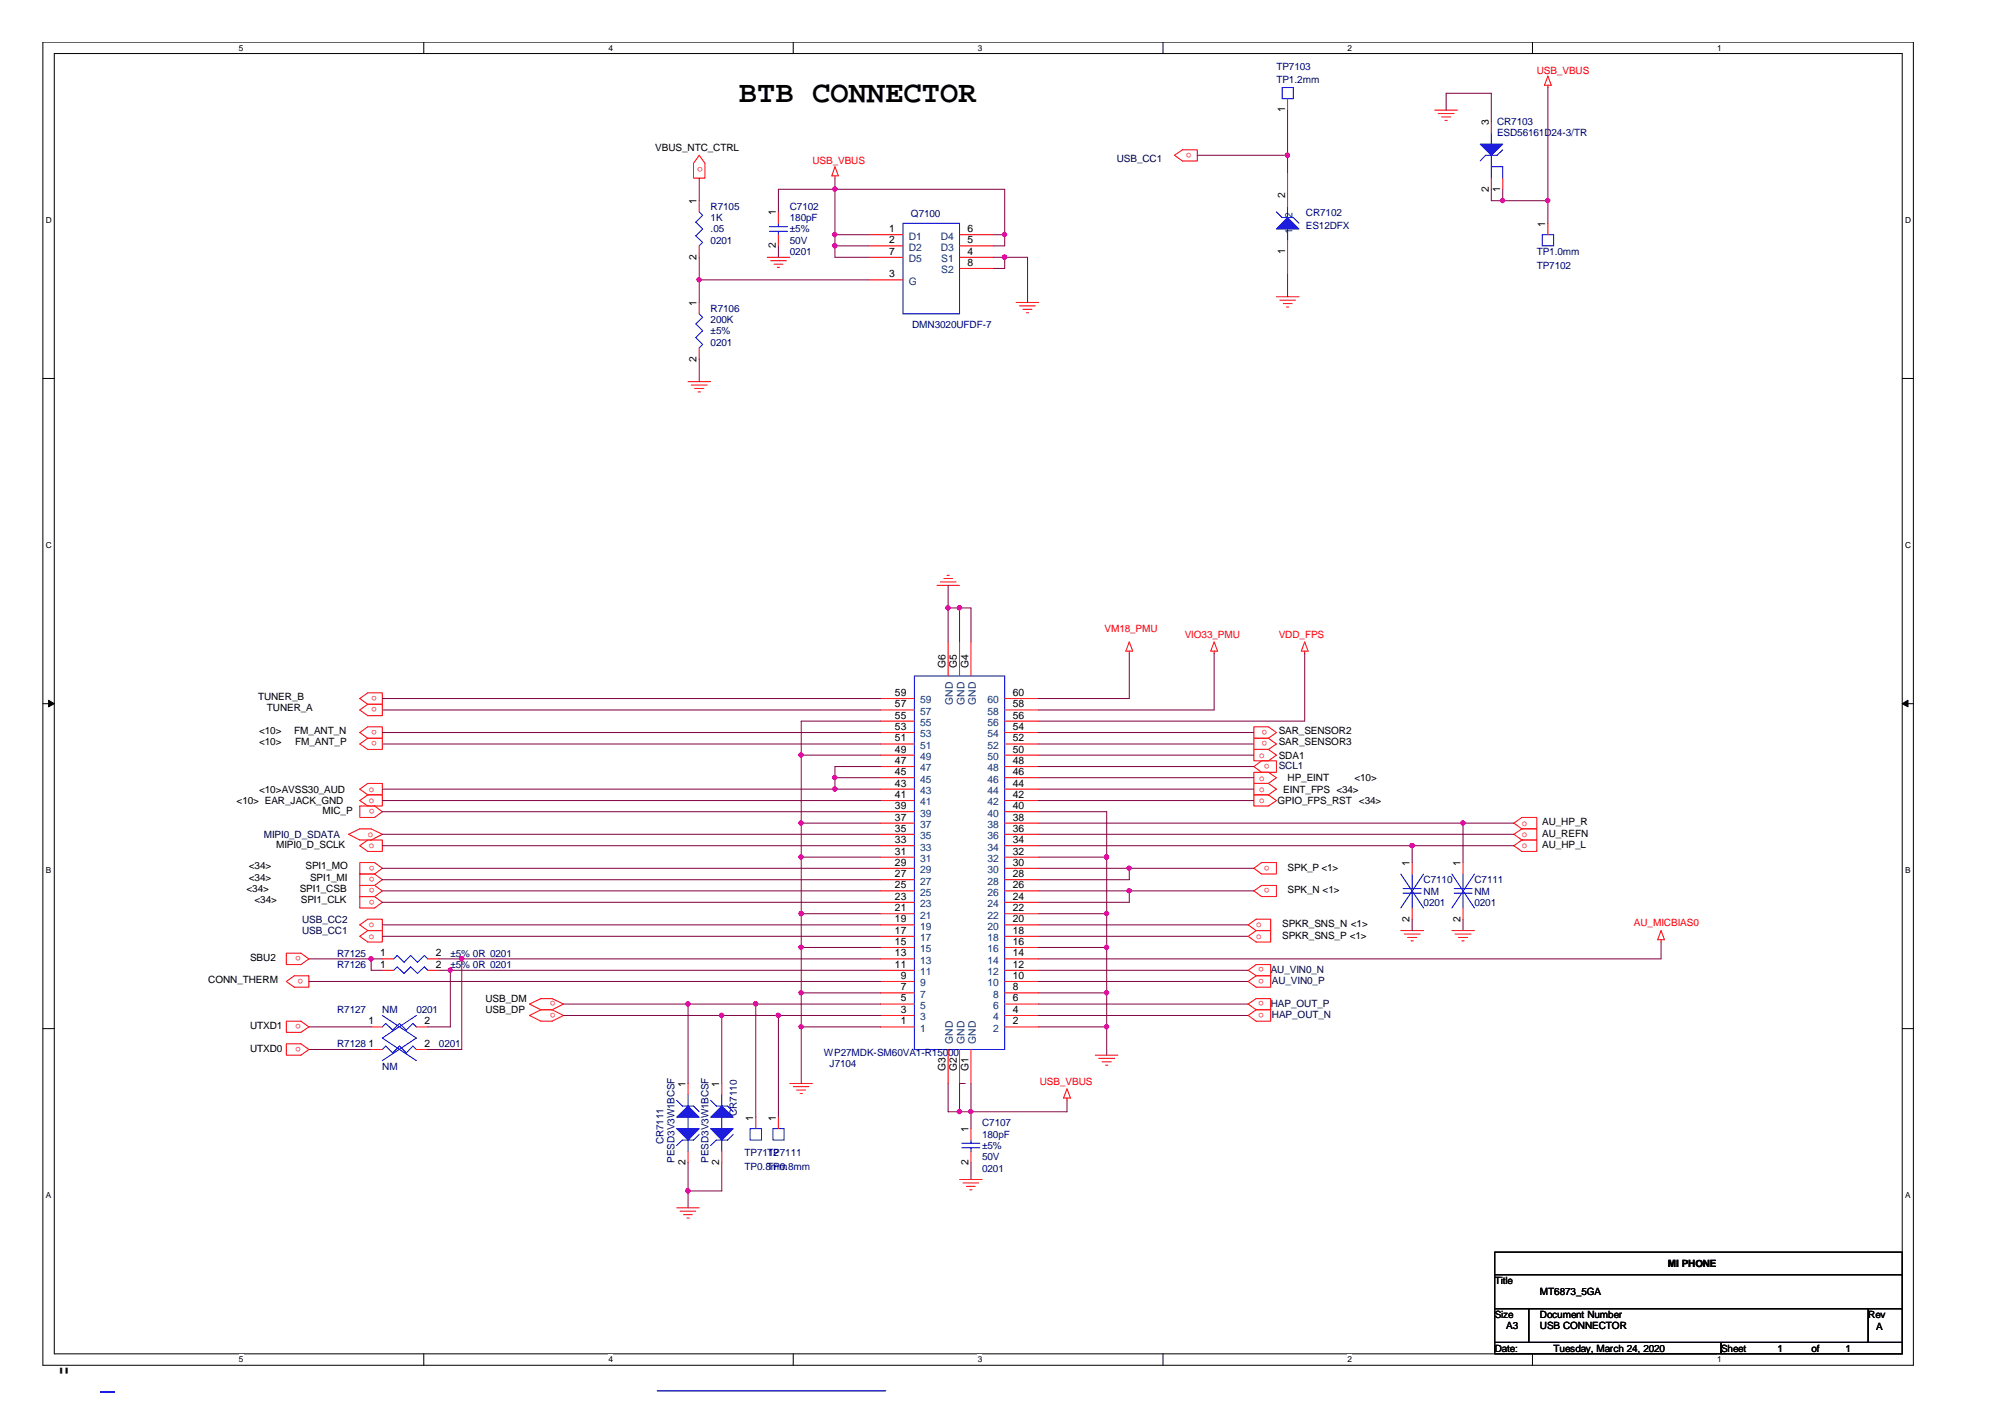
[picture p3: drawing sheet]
<svg xmlns="http://www.w3.org/2000/svg" width="297mm" height="210mm" viewBox="0 0 297 210" stroke-linecap="round" stroke-linejoin="round" font-family="sans-serif">
<path d="M6.3 6.2h277.2v196h-277.2zM8 7.9h273.8v192.6h-273.8z" fill="none" stroke="#000" stroke-width=".15"/>
<g fill="#fff">
<path d="M35.4 6.4h.6v1.4h-.6z"/>
<path d="M35.4 200.7h.6v1.4h-.6z"/>
</g>
<path d="M62.8 6.2v1.7M62.8 200.5v1.7" fill="none" stroke="#000" stroke-width=".15"/>
<g fill="#fff">
<path d="M90.1 6.4h.7v1.4h-.7z"/>
<path d="M90.1 200.7h.7v1.4h-.7z"/>
</g>
<path d="M117.5 6.2v1.7M117.5 200.5v1.7" fill="none" stroke="#000" stroke-width=".15"/>
<g fill="#fff">
<path d="M144.9 6.4h.6v1.4h-.6z"/>
<path d="M144.9 200.7h.6v1.4h-.6z"/>
</g>
<path d="M172.3 6.2v1.7M172.3 200.5v1.7" fill="none" stroke="#000" stroke-width=".15"/>
<g fill="#fff">
<path d="M199.6 6.4h.7v1.4h-.7z"/>
<path d="M199.6 200.7h.7v1.4h-.7z"/>
</g>
<path d="M227 6.2v1.7M227 200.5v1.7" fill="none" stroke="#000" stroke-width=".15"/>
<g fill="#fff">
<path d="M254.4 6.4h.6v1.4h-.6z"/>
<path d="M6.8 31.9h.8v1.4h-.8z"/>
<path d="M254.4 200.7h.6v1.4h-.6z"/>
<path d="M282.2 31.9h.9v1.4h-.9z"/>
<path d="M6.8 80.1h.8v1.4h-.8z"/>
<path d="M282.2 80.1h.9v1.4h-.9z"/>
</g>
<path d="M6.3 56.1h1.7M281.8 56.1h1.7" fill="none" stroke="#000" stroke-width=".15"/>
<g fill="#fff">
<path d="M6.8 128.2h.7v1.4h-.7z"/>
<path d="M282.2 128.2h.8v1.4h-.8z"/>
</g>
<path d="M6.3 104.2h1.7M281.8 104.2h1.7" fill="none" stroke="#000" stroke-width=".15"/>
<g fill="#000" stroke="#000" stroke-width=".15">
<path d="M7.2 103.7l.8 .5-.8 .5z" fill-rule="evenodd"/>
<path d="M281.8 104.2l.9-.5v1z" fill-rule="evenodd"/>
</g>
<g fill="#fff">
<path d="M6.8 176.4h.7v1.4h-.7z"/>
<path d="M282.2 176.4h.8v1.4h-.8z"/>
</g>
<path d="M6.3 152.4h1.7M281.8 152.4h1.7M221.4 185.5h60.4v3.3h-60.4zM221.4 188.8h60.4v5.1h-60.4zM221.4 193.9h5.1v5h-5.1zM221.4 198.9h33.6v1.6h-33.6zM226.5 193.9h50.3v5h-50.3zM255 198.9h26.8v1.6h-26.8zM276.8 193.9h5v5h-5z" fill="none" stroke="#000" stroke-width=".15"/>
<g fill="none" stroke="#f00" stroke-width=".15">
<path d="M190.8 14.6v1.7M212.6 16.3h3.3M213.1 16.8h2.3M213.6 17.3h1.3M214.1 17.8h.3M220.9 18v1.7M229.3 11.3l.5 1.3h-1zM229.3 12.6v.4M103.6 23l.8 1.2v2.2h-1.7v-2.2zM103.6 29.7v1.7M103.6 36.4v1.7M113.7 38.1h3.3"/>
<path d="M114.2 38.6h2.3M114.7 39.1h1.3M115.1 39.6h.4M115.3 31.4v1.7M115.3 34.8v1.6M123.7 24.7l.5 1.3h-1zM123.7 26v.4M128.7 38.1h5.1M128.7 34.8h5.1M128.7 36.4h5.1M142.2 38.1h5M142.2 34.8h5"/>
<path d="M142.2 36.4h5M142.2 39.8h5M174 23l1.2-.8h2.2v1.6h-2.2zM190.8 25.5v5.1M190.8 35.6v5M220.9 26.4v1.6M222.6 26.4v1.6M229.3 33.1v1.7M101.9 56.5h3.4M102.4 57h2.4M102.9 57.5h1.4M103.4 58.1h.4"/>
<path d="M103.6 44.8v1.7M103.6 51.5v1.7M128.7 41.5h5.1M150.5 44.8h3.4M151 45.3h2.4M151.6 45.8h1.3M152.1 46.3h.3M189.1 44h3.3M189.6 44.5h2.3M190.1 45h1.3M190.6 45.5h.3M138.8 86.7h3.4"/>
<path d="M139.3 86.2h2.3M139.8 85.7h1.3M140.3 85.2h.3M140.5 95.1v5M142.2 95.1v5M143.8 95.1v5M167.3 95.1l.5 1.3h-1zM167.3 96.4v.4M179.9 95.1l.5 1.3h-1zM179.9 96.4v.4M193.3 95.1l.5 1.3h-1zM193.3 96.4v.4"/>
<path d="M53.3 103.5l1.2-.9h2.1v1.7h-2.1zM53.3 105.2l1.2-.9h2.1v1.7h-2.1zM53.3 110.2l1.2-.8h2.1v1.6h-2.1zM53.3 108.5l1.2-.8h2.1v1.7h-2.1zM53.3 116.9l1.2-.9h2.1v1.7h-2.1zM53.3 118.6l1.2-.9h2.1v1.7h-2.1zM53.3 119.4h2.2l1.1 .8-1.1 .9h-2.2zM130.4 118.6h5.1M130.4 116.9h5.1M130.4 115.2h5.1M130.4 113.6h5.1M130.4 111.9h5.1"/>
<path d="M130.4 110.2h5.1M130.4 108.5h5.1M130.4 106.8h5.1M130.4 105.2h5.1M130.4 103.5h5.1M148.8 118.6h5.1M148.8 116.9h5.1M148.8 115.2h5.1M148.8 113.6h5.1M148.8 111.9h5.1M148.8 110.2h5.1M148.8 108.5h5.1"/>
<path d="M148.8 106.8h5.1M148.8 105.2h5.1M148.8 103.5h5.1M185.8 114.4h2.1l1.2 .8-1.2 .8h-2.1zM185.8 117.7h2.1l1.2 .9-1.2 .8h-2.1zM185.8 111h2.1l1.2 .9-1.2 .8h-2.1zM185.8 113.6l1.1-.9h2.2v1.7h-2.2zM185.8 107.7h2.1l1.2 .8-1.2 .9h-2.1zM187.9 116h-2.1v1.7h2.1M187.9 109.4h-2.1v1.6h2.1M187.9 116l1.2 .9-1.2 .8M187.9 109.4l1.2 .8-1.2 .8"/>
<path d="M51.6 123.6l1.7-.8h1.7l1.6 .8-1.6 .8h-1.7zM53.3 125.3l1.2-.9h2.1v1.7h-2.1zM53.3 127.8h2.2l1.1 .8-1.1 .9h-2.2zM53.3 132.8h2.2l1.1 .9-1.1 .8h-2.2zM53.3 137l1.2-.8h2.1v1.7h-2.1zM53.3 138.7l1.2-.8h2.1v1.6h-2.1zM55.5 129.5h-2.2v1.7h2.2M55.5 131.2h-2.2v1.6h2.2M55.5 129.5l1.1 .8-1.1 .9M55.5 131.2l1.1 .8-1.1 .8M130.4 138.7h5.1M130.4 137h5.1"/>
<path d="M130.4 135.4h5.1M130.4 133.7h5.1M130.4 132h5.1M130.4 130.3h5.1M130.4 128.6h5.1M130.4 127h5.1M130.4 125.3h5.1M130.4 123.6h5.1M130.4 121.9h5.1M130.4 120.2h5.1M148.8 138.7h5.1M148.8 137h5.1"/>
<path d="M148.8 135.4h5.1M148.8 133.7h5.1M148.8 132h5.1M148.8 130.3h5.1M148.8 128.6h5.1M148.8 127h5.1M148.8 125.3h5.1M148.8 123.6h5.1M148.8 121.9h5.1M148.8 120.2h5.1M184.9 137l1.2-.8h2.2v1.7h-2.2zM184.9 138.7l1.2-.8h2.2v1.6h-2.2z"/>
<path d="M185.8 132l1.1-.8h2.2v1.6h-2.2zM185.8 128.6l1.1-.8h2.2v1.7h-2.2zM207.5 137.9h3.4M208 138.4h2.4M208.5 138.9h1.4M209 139.4h.4M209.2 127.8v1.7M209.2 134.5v1.7M215.1 137.9h3.3M215.6 138.4h2.3M216.1 138.9h1.3M216.6 139.4h.3"/>
<path d="M216.7 127.8v1.7M216.7 134.5v1.7M224.3 121.9l1.2-.8h2.2v1.7h-2.2zM224.3 125.3l1.2-.9h2.2v1.7h-2.2zM225.5 122.8h2.2v1.6h-2.2M225.5 122.8l-1.2 .8 1.2 .8M246.1 137.9l.5 1.3h-1zM246.1 139.2v.3M42.4 141.2h2.2l1.2 .8-1.2 .9h-2.2zM42.4 145.4l1.2-.9h2.2v1.7h-2.2zM42.4 151.3h2.2l1.2 .8-1.2 .8h-2.2zM42.4 154.6h2.2l1.2 .9-1.2 .8h-2.2z"/>
<path d="M55 152.1h1.6M55 155.5h1.6M56.6 143.7h1.7M56.6 142h1.7M61.7 152.1h1.7M61.7 155.5h1.7M63.4 143.7h1.6M63.4 142h1.6M80.1 149.6l-1.7-.9 1.7-.8h1.7l1.7 .8-1.7 .9M80.1 149.6h1.7M80.1 149.6l-1.7 .8 1.7 .9h1.7l1.7-.9-1.7-.8M130.4 152.1h5.1"/>
<path d="M130.4 150.4h5.1M130.4 148.7h5.1M130.4 147.1h5.1M130.4 145.4h5.1M130.4 143.7h5.1M130.4 142h5.1M130.4 140.3h5.1M140.5 155.5v5M142.2 155.5v5M143.8 155.5v5M148.8 152.1h5.1M148.8 150.4h5.1"/>
<path d="M148.8 148.7h5.1M148.8 147.1h5.1M148.8 145.4h5.1M148.8 143.7h5.1M148.8 142h5.1M148.8 140.3h5.1M162.3 156.3h3.3M162.8 156.8h2.3M163.3 157.3h1.3M163.8 157.8h.3M184.9 143.7l1.2-.8h2.2v1.6h-2.2zM184.9 145.4l1.2-.9h2.2v1.7h-2.2z"/>
<path d="M184.9 148.7l1.2-.8h2.2v1.7h-2.2zM184.9 150.4l1.2-.8h2.2v1.7h-2.2zM100.2 178.9h3.4M100.8 179.4h2.3M101.3 179.9h1.3M101.9 160.5v1.7M101.9 170.5v1.7M106.9 160.5v1.7M106.9 170.5v1.7M112 165.5v1.7M115.3 165.5v1.7M117 160.5h3.4"/>
<path d="M117.5 161h2.3M118 161.5h1.3M118.5 162h.4M142.2 174.7h3.3M142.7 175.2h2.3M143.2 175.7h1.3M143.7 176.2h.3M143.8 167.2v1.7M143.8 170.5v1.7M158.1 161.3l.5 1.4h-1zM158.1 162.7v.3M101.8 180.4h.3"/>
</g>
<g fill="none" stroke="#00f" stroke-width=".15">
<path d="M189.9 13h1.7v1.6h-1.7zM220.9 19.7v1.7M103.6 31.4l.5 .5-1 1 1 1-1 1 1 1-.5 .5M114 33.6h2.7M114 34.3h2.7M115.3 33.1v.5M115.3 34.3v.5M133.8 33.1h8.4v13.4h-8.4zM189.1 31.4l.8 .8h1.7l.8 .9M190.8 30.6v1.6M190.8 33.9v1.7M220.9 23v3.4"/>
<path d="M220.9 24.7h1.7v1.7M222.6 22.2l-.8 .8h-1.7l-.8 .8M228.5 34.8h1.7v1.6h-1.7zM103.6 46.5l.5 .5-1 1 1 1-1 1 1 1-.5 .5M135.5 100.1h13.3v55.4h-13.3zM207.5 129.5l3.4 5M207.9 131.6h2.7M207.9 132.3h2.7M209.2 129.5v2.1M209.2 132.3v2.2M210.9 129.5l-3.4 5M215.1 129.5l3.3 5"/>
<path d="M215.4 131.6h2.7M215.4 132.3h2.7M216.7 129.5v2.1M216.7 132.3v2.2M218.4 129.5l-3.3 5M56.6 155.5l.5-.5 1.1 1 1-1 1 1 1-1 .5 .5M56.6 150.4l5.1 3.4-5.1 3.3M56.6 152.1l.5-.5 1.1 1 1-1 1 1 1-1 .5 .5M58.3 142l.5-.5 1.1 1.1 .9-1.1 1 1.1 1.1-1.1 .5 .5M58.3 143.7l.5-.5 1.1 1 .9-1 1 1 1.1-1 .5 .5M61.7 150.4l-5.1 3.4 5.1 3.3M100.2 163l.9 .8h1.6l.9 .9"/>
<path d="M101.9 162.2v1.6M101.9 165.5v1.7M101.9 168.9v1.6M103.6 168l-.9 .9h-1.6l-.9 .8M105.3 163l.8 .8h1.7l.8 .9M106.9 162.2v1.6M106.9 165.5v1.7M106.9 168.9v1.6M108.6 168l-.8 .9h-1.7l-.8 .8M111.1 167.2h1.7v1.7h-1.7zM114.5 167.2h1.7v1.7h-1.7zM142.5 169.3h2.7"/>
<path d="M142.5 170h2.7M143.8 168.9v.4M143.8 170v.5"/>
</g>
<g fill="#00f" stroke="#00f" stroke-width=".15">
<path d="M190.8 32.2l1.6 1.7h-3.3z" fill-rule="evenodd"/>
<path d="M219.3 21.4h3.3l-1.7 1.6z" fill-rule="evenodd"/>
<path d="M100.2 165.5l1.7-1.7 1.7 1.7z" fill-rule="evenodd"/>
<path d="M100.2 167.2h3.4l-1.7 1.7z" fill-rule="evenodd"/>
<path d="M106.9 163.8l1.7 1.7h-3.3z" fill-rule="evenodd"/>
<path d="M105.3 167.2h3.3l-1.7 1.7z" fill-rule="evenodd"/>
</g>
<g fill="none" stroke="#800040" stroke-width=".15">
<path d="M190.8 16.3v9.2M214.2 16.3v-2.5h6.7v4.2M229.3 13v20.1M103.6 26.4v3.3M103.6 38.1v6.7M115.3 31.4v-3.4h33.5v8.4h-1.6M115.3 36.4v1.7M123.7 26.4v11.7h5M123.7 34.8h5M123.7 36.4h5M147.2 34.8h1.6M147.2 38.1h5v6.7"/>
<path d="M148.8 38.1v1.7h-1.6M177.4 23h13.4M220.9 28v1.7h8.4M222.6 28v1.7M103.6 53.2v3.3M103.6 41.5h25.1M190.8 40.6v3.4M140.5 90.1h3.3v5M140.5 86.7v8.4M142.2 90.1v5M167.3 96.8v6.7h-13.4M179.9 96.8v8.4h-26"/>
<path d="M193.3 96.8v10h-39.4M56.6 103.5h73.8M56.6 105.2h73.8M56.6 116.9h73.8M56.6 118.6h73.8M56.6 108.5h73.8M56.6 110.2h73.8M118.7 111.9h11.7M123.7 115.2h6.7M130.4 113.6h-6.7v3.3M130.4 106.8h-11.7v53.7M153.9 115.2h31.9"/>
<path d="M153.9 116.9h31.9M153.9 118.6h31.9M153.9 108.5h31.9M153.9 110.2h31.9M153.9 111.9h31.9M153.9 113.6h31.9M56.6 120.2h73.8M56.6 123.6h73.8M56.6 125.3h73.8M56.6 128.6h73.8M56.6 132h73.8M56.6 130.3h73.8"/>
<path d="M56.6 137h73.8M56.6 138.7h73.8M56.6 133.7h73.8M118.7 121.9h11.7M118.7 127h11.7M118.7 135.4h11.7M153.9 120.2h10.1v36.1M153.9 121.9h70.4M153.9 123.6h70.4M153.9 125.3h70.4M153.9 127h10.1M153.9 128.6h31.9"/>
<path d="M153.9 132h31.9M153.9 135.4h10.1M153.9 137h31M153.9 138.7h31M167.3 128.6v1.7h-13.4M167.3 132v1.7h-13.4M209.2 125.3v2.5M209.2 136.2v1.7M216.7 121.9v5.9M216.7 136.2v1.7M246.1 139.5v2.5h-92.2M45.8 142h10.8"/>
<path d="M45.8 145.4h84.6M45.8 152.1h9.2M45.8 155.5h9.2M55 142v1.7h1.6M65 142h65.4M65 143.7h65.4M66.7 143.7v8.4h-3.3M68.4 142v13.5h-5M83.5 148.7h46.9M83.5 150.4h46.9M101.9 148.7v11.8M106.9 150.4v10.1"/>
<path d="M112 148.7v16.8M115.3 150.4v15.1M118.7 140.3h11.7M118.7 147.1h11.7M118.7 152.1h11.7M153.9 140.3h10.1M153.9 143.7h31M153.9 145.4h31M153.9 147.1h10.1M153.9 148.7h31M153.9 150.4h31M153.9 152.1h10.1"/>
<path d="M101.9 172.2v6.7M106.9 172.2v4.2h-5M140.5 160.5v4.2h17.6v-1.7M143 160.5h-.8v4.2M143.8 160.5v6.7M143.8 172.2v2.5"/>
</g>
<g fill="#f0f" stroke="#f0f" stroke-width=".15">
<circle cx="190.7" cy="23" r=".32"/>
<circle cx="123.7" cy="34.7" r=".32"/>
<circle cx="123.7" cy="28" r=".32"/>
<circle cx="148.8" cy="34.7" r=".32"/>
<circle cx="123.7" cy="36.4" r=".32"/>
<circle cx="148.8" cy="38.1" r=".32"/>
<circle cx="222.6" cy="29.7" r=".32"/>
<circle cx="229.3" cy="29.7" r=".32"/>
<circle cx="216.7" cy="121.9" r=".32"/>
<circle cx="163.9" cy="135.3" r=".32"/>
<circle cx="163.9" cy="126.9" r=".32"/>
<circle cx="167.3" cy="131.9" r=".32"/>
<circle cx="167.3" cy="128.6" r=".32"/>
<circle cx="163.9" cy="147.1" r=".32"/>
<circle cx="163.9" cy="140.3" r=".32"/>
<circle cx="163.9" cy="152.1" r=".32"/>
<circle cx="118.7" cy="111.8" r=".32"/>
<circle cx="123.7" cy="115.2" r=".32"/>
<circle cx="123.7" cy="116.9" r=".32"/>
<circle cx="118.7" cy="121.9" r=".32"/>
<circle cx="118.7" cy="135.3" r=".32"/>
<circle cx="118.7" cy="126.9" r=".32"/>
<circle cx="118.7" cy="140.3" r=".32"/>
<circle cx="118.7" cy="147.1" r=".32"/>
<circle cx="55" cy="142" r=".32"/>
<circle cx="68.4" cy="142" r=".32"/>
<circle cx="66.7" cy="143.7" r=".32"/>
<circle cx="101.9" cy="148.7" r=".32"/>
<circle cx="111.9" cy="148.7" r=".32"/>
<circle cx="106.9" cy="150.4" r=".32"/>
<circle cx="115.3" cy="150.4" r=".32"/>
<circle cx="118.7" cy="152.1" r=".32"/>
<circle cx="142.1" cy="90" r=".32"/>
<circle cx="140.4" cy="90" r=".32"/>
<circle cx="143.8" cy="164.7" r=".32"/>
<circle cx="142.1" cy="164.7" r=".32"/>
<circle cx="209.2" cy="125.3" r=".32"/>
<circle cx="103.6" cy="41.4" r=".32"/>
<circle cx="101.9" cy="176.4" r=".32"/>
</g>
<path d="M14.8 206.2h2.1" fill="none" stroke="#00f" stroke-width=".21"/>
<path d="M97.4 206h33.8" fill="none" stroke="#00f" stroke-width=".18"/>
<text font-size="4.5" x="109.5" y="15">BTB CONNECTOR</text>
<text font-size="4.2" x="8.5" y="205.7">&quot;</text>
<g font-size="1.5" fill="#000080">
<text x="189.1" y="10.3">TP7103</text>
<text x="189.1" y="12.3">TP1.2mm</text>
<text x="221.8" y="18.5">CR7103</text>
<text x="221.8" y="20.2">ESD56161D24-3/TR</text>
<text x="105.3" y="31.1">R7105</text>
<text x="105.3" y="32.7">1K</text>
<text x="105.3" y="34.4">.05</text>
<text x="117" y="31.1">C7102</text>
<text x="117" y="32.7">180pF</text>
<text x="117" y="34.4">±5%</text>
<text x="135" y="32.1">Q7100</text>
<text x="193.5" y="31.9">CR7102</text>
<text x="193.5" y="33.9">ES12DFX</text>
<text x="105.3" y="36.1">0201</text>
<text x="117" y="36.1">50V</text>
<text x="117" y="37.8">0201</text>
<text x="227.7" y="37.8">TP1.0mm</text>
<text x="227.7" y="39.8">TP7102</text>
<text x="105.3" y="46.2">R7106</text>
<text x="105.3" y="47.9">200K</text>
<text x="105.3" y="49.5">±5%</text>
<text x="105.3" y="51.2">0201</text>
<text x="135.1" y="48.5">DMN3020UFDF-7</text>
<text x="210.9" y="130.8">C7110</text>
<text x="218.4" y="130.8">C7111</text>
<text x="210.9" y="132.5">NM</text>
<text x="210.9" y="134.2">0201</text>
<text x="218.4" y="132.5">NM</text>
<text x="218.4" y="134.2">0201</text>
<text x="50" y="141.7">R7125</text>
<text x="50" y="143.4">R7126</text>
<text x="66.7" y="141.7">±5% 0R 0201</text>
<text x="66.7" y="143.4">±5% 0R 0201</text>
<text x="50" y="155.1">R7128</text>
<text x="50" y="150.1">R7127</text>
<text x="56.6" y="150.1">NM</text>
<text x="61.7" y="150.1">0201</text>
<text x="65" y="155.1">0201</text>
<text x="56.6" y="158.5">NM</text>
<text x="122" y="156.5">WP27MDK-SM60VA1-R15000</text>
<text x="122.9" y="158.1">J7104</text>
<text x="109.2" y="165.3" transform="rotate(-90 109.2 165.3)">CR7110</text>
<text x="145.5" y="166.8">C7107</text>
<text x="98.3" y="169.5" transform="rotate(-90 98.3 169.5)">CR7111</text>
<text x="99.9" y="172.2" transform="rotate(-90 99.9 172.2)">PESD3V3W1BCSF</text>
<text x="105" y="172.2" transform="rotate(-90 105 172.2)">PESD3V3W1BCSF</text>
<text x="110.3" y="171.2">TP7112</text>
<text x="110.3" y="173.2">TP0.8TP0.8mm</text>
<text x="113.7" y="171.2">TP7111</text>
<text x="114.2" y="173.2">mm</text>
<text x="145.5" y="168.5">180pF</text>
<text x="145.5" y="170.2">±5%</text>
<text x="145.5" y="171.9">50V</text>
<text x="145.5" y="173.6">0201</text>
</g>
<g font-size="1.5" fill="#f00">
<text x="227.7" y="11">USB_VBUS</text>
<text x="176.5" y="22.6" transform="rotate(-180 176.5 22.6)">o</text>
<text x="104" y="25.5" transform="rotate(-90 104 25.5)">o</text>
<text x="120.4" y="24.4">USB_VBUS</text>
<text x="163.6" y="93.6">VM18_PMU</text>
<text x="175.5" y="94.5">VIO33_PMU</text>
<text x="189.4" y="94.5">VDD_FPS</text>
<text x="55.8" y="103.1" transform="rotate(-180 55.8 103.1)">o</text>
<text x="55.8" y="104.8" transform="rotate(-180 55.8 104.8)">o</text>
<text x="55.8" y="109.8" transform="rotate(-180 55.8 109.8)">o</text>
<text x="55.8" y="108.1" transform="rotate(-180 55.8 108.1)">o</text>
<text x="186.6" y="112.2">o</text>
<text x="187.7" y="108.1" transform="rotate(-180 187.7 108.1)">o</text>
<text x="187.7" y="109.8" transform="rotate(-180 187.7 109.8)">o</text>
<text x="188.1" y="113.2" transform="rotate(-180 188.1 113.2)">o</text>
<text x="54.7" y="117.3">o</text>
<text x="54.7" y="119">o</text>
<text x="55.5" y="119.9" transform="rotate(-180 55.5 119.9)">o</text>
<text x="186.6" y="115.6">o</text>
<text x="186.6" y="117.3">o</text>
<text x="186.6" y="119">o</text>
<text x="54.5" y="124">o</text>
<text x="54.7" y="125.7">o</text>
<text x="225.5" y="122.3">o</text>
<text x="225.5" y="124">o</text>
<text x="225.5" y="125.7">o</text>
<text x="55.5" y="128.2" transform="rotate(-180 55.5 128.2)">o</text>
<text x="55.5" y="129.9" transform="rotate(-180 55.5 129.9)">o</text>
<text x="55.5" y="131.6" transform="rotate(-180 55.5 131.6)">o</text>
<text x="188.1" y="131.6" transform="rotate(-180 188.1 131.6)">o</text>
<text x="188.1" y="128.2" transform="rotate(-180 188.1 128.2)">o</text>
<text x="54.7" y="137.4">o</text>
<text x="55.5" y="133.3" transform="rotate(-180 55.5 133.3)">o</text>
<text x="186.1" y="137.4">o</text>
<text x="242.1" y="137.2">AU_MICBIAS0</text>
<text x="44.6" y="141.7" transform="rotate(-180 44.6 141.7)">o</text>
<text x="54.7" y="139.1">o</text>
<text x="186.1" y="139.1">o</text>
<text x="187.2" y="143.3" transform="rotate(-180 187.2 143.3)">o</text>
<text x="44.9" y="145" transform="rotate(-180 44.9 145)">o</text>
<text x="82.3" y="148.4" transform="rotate(-180 82.3 148.4)">o</text>
<text x="187.2" y="145" transform="rotate(-180 187.2 145)">o</text>
<text x="187.2" y="148.4" transform="rotate(-180 187.2 148.4)">o</text>
<text x="44.6" y="151.7" transform="rotate(-180 44.6 151.7)">o</text>
<text x="44.6" y="155.1" transform="rotate(-180 44.6 155.1)">o</text>
<text x="82.3" y="150" transform="rotate(-180 82.3 150)">o</text>
<text x="187.2" y="150" transform="rotate(-180 187.2 150)">o</text>
<text x="154.1" y="160.7">USB_VBUS</text>
</g>
<g font-size="1.5">
<text x="190.4" y="16.7" transform="rotate(-90 190.4 16.7)">1</text>
<text x="97.1" y="22.4">VBUS_NTC_CTRL</text>
<text x="220.6" y="18.5" transform="rotate(-90 220.6 18.5)">3</text>
<text x="190.4" y="29.4" transform="rotate(-90 190.4 29.4)">2</text>
<text x="220.6" y="28.4" transform="rotate(-90 220.6 28.4)">2</text>
<text x="222.2" y="28.4" transform="rotate(-90 222.2 28.4)">1</text>
<text x="103.2" y="30.2" transform="rotate(-90 103.2 30.2)">1</text>
<text x="114.9" y="31.9" transform="rotate(-90 114.9 31.9)">1</text>
<text x="131.7" y="34.4">1</text>
<text x="143.3" y="34.4">6</text>
<text x="228.9" y="33.6" transform="rotate(-90 228.9 33.6)">1</text>
<text x="103.2" y="38.5" transform="rotate(-90 103.2 38.5)">2</text>
<text x="114.9" y="36.8" transform="rotate(-90 114.9 36.8)">2</text>
<text x="131.7" y="36">2</text>
<text x="131.7" y="41.1">3</text>
<text x="131.7" y="37.7">7</text>
<text x="143.3" y="37.7">4</text>
<text x="143.3" y="36">5</text>
<text x="143.3" y="39.4">8</text>
<text x="190.4" y="37.6" transform="rotate(-90 190.4 37.6)">1</text>
<text x="103.2" y="45.3" transform="rotate(-90 103.2 45.3)">1</text>
<text x="103.2" y="53.6" transform="rotate(-90 103.2 53.6)">2</text>
<text x="140.1" y="98.9" transform="rotate(-90 140.1 98.9)">G6</text>
<text x="141.8" y="98.9" transform="rotate(-90 141.8 98.9)">G5</text>
<text x="143.5" y="98.9" transform="rotate(-90 143.5 98.9)">G4</text>
<text x="38.2" y="103.6">TUNER_B</text>
<text x="39.5" y="105.3">TUNER_A</text>
<text x="132.6" y="106.4">55</text>
<text x="132.6" y="104.8">57</text>
<text x="132.6" y="103.1">59</text>
<text x="150" y="106.4">56</text>
<text x="150" y="104.8">58</text>
<text x="150" y="103.1">60</text>
<text x="38.4" y="110.4">&lt;10&gt;</text>
<text x="38.4" y="108.7">&lt;10&gt;</text>
<text x="43.6" y="108.7">FM_ANT_N</text>
<text x="43.7" y="110.4">FM_ANT_P</text>
<text x="132.6" y="113.2">47</text>
<text x="132.6" y="111.5">49</text>
<text x="132.6" y="109.8">51</text>
<text x="132.6" y="108.1">53</text>
<text x="150" y="113.2">48</text>
<text x="150" y="111.5">50</text>
<text x="150" y="109.8">52</text>
<text x="150" y="108.1">54</text>
<text x="189.4" y="112.4">SDA1</text>
<text x="189.4" y="108.7">SAR_SENSOR2</text>
<text x="189.4" y="110.4">SAR_SENSOR3</text>
<text x="35.1" y="119.1">&lt;10&gt; EAR_JACK_GND</text>
<text x="38.4" y="117.4">&lt;10&gt;AVSS30_AUD</text>
<text x="132.6" y="119.9">39</text>
<text x="132.6" y="118.2">41</text>
<text x="132.6" y="116.5">43</text>
<text x="132.6" y="114.8">45</text>
<text x="150" y="119.9">40</text>
<text x="150" y="118.2">42</text>
<text x="150" y="116.5">44</text>
<text x="150" y="114.8">46</text>
<text x="189.3" y="119.1">GPIO_FPS_RST</text>
<text x="190.1" y="117.4">EINT_FPS &lt;34&gt;</text>
<text x="190.8" y="115.8">HP_EINT</text>
<text x="200.7" y="115.8">&lt;10&gt;</text>
<text x="201.3" y="119.1">&lt;34&gt;</text>
<text x="40.9" y="125.6">MIPI0_D_SCLK</text>
<text x="47.8" y="120.6">MIC_P</text>
<text x="132.6" y="124.9">33</text>
<text x="132.6" y="123.2">35</text>
<text x="132.6" y="121.6">37</text>
<text x="150" y="124.9">34</text>
<text x="150" y="123.2">36</text>
<text x="150" y="121.6">38</text>
<text x="228.5" y="122.3">AU_HP_R</text>
<text x="228.5" y="124">AU_REFN</text>
<text x="228.5" y="125.6">AU_HP_L</text>
<text x="36.9" y="128.8">&lt;34&gt;</text>
<text x="36.9" y="130.5">&lt;34&gt;</text>
<text x="45.3" y="128.8">SPI1_MO</text>
<text x="45.9" y="130.5">SPI1_MI</text>
<text x="132.6" y="131.6">25</text>
<text x="132.6" y="129.9">27</text>
<text x="132.6" y="128.2">29</text>
<text x="132.6" y="126.6">31</text>
<text x="150" y="131.6">26</text>
<text x="150" y="129.9">28</text>
<text x="150" y="128.2">30</text>
<text x="150" y="126.6">32</text>
<text x="190.8" y="129">SPK_P &lt;1&gt;</text>
<text x="208.8" y="128.3" transform="rotate(-90 208.8 128.3)">1</text>
<text x="216.4" y="128.3" transform="rotate(-90 216.4 128.3)">1</text>
<text x="36.5" y="132.2">&lt;34&gt;</text>
<text x="37.7" y="133.8">&lt;34&gt;</text>
<text x="44.4" y="132.2">SPI1_CSB</text>
<text x="44.6" y="133.8">SPI1_CLK</text>
<text x="132.6" y="136.6">19</text>
<text x="132.6" y="135">21</text>
<text x="132.6" y="133.3">23</text>
<text x="150" y="136.6">20</text>
<text x="150" y="135">22</text>
<text x="150" y="133.3">24</text>
<text x="189.9" y="137.3">SPKR_SNS_N &lt;1&gt;</text>
<text x="190.8" y="132.3">SPK_N &lt;1&gt;</text>
<text x="208.8" y="136.5" transform="rotate(-90 208.8 136.5)">2</text>
<text x="216.4" y="136.5" transform="rotate(-90 216.4 136.5)">2</text>
<text x="37" y="142.4">SBU2</text>
<text x="56.3" y="141.7">1</text>
<text x="56.3" y="143.4">1</text>
<text x="64.6" y="141.7">2</text>
<text x="64.6" y="143.4">2</text>
<text x="132.6" y="143.4">11</text>
<text x="132.6" y="141.7">13</text>
<text x="132.6" y="140">15</text>
<text x="132.6" y="138.3">17</text>
<text x="150" y="143.4">12</text>
<text x="150" y="141.7">14</text>
<text x="150" y="140">16</text>
<text x="150" y="138.3">18</text>
<text x="189.9" y="139">SPKR_SNS_P &lt;1&gt;</text>
<text x="30.9" y="145.6">CONN_THERM</text>
<text x="71.9" y="148.4">USB_DM</text>
<text x="133.4" y="148.4">5</text>
<text x="133.4" y="146.7">7</text>
<text x="133.4" y="145">9</text>
<text x="150" y="148.4">6</text>
<text x="150" y="146.7">8</text>
<text x="150" y="145">10</text>
<text x="37" y="152.5">UTXD1</text>
<text x="37" y="155.8">UTXD0</text>
<text x="54.6" y="155.1">1</text>
<text x="54.6" y="151.7">1</text>
<text x="62.9" y="155.1">2</text>
<text x="62.9" y="151.7">2</text>
<text x="71.9" y="150.1">USB_DP</text>
<text x="133.4" y="151.7">1</text>
<text x="133.4" y="150">3</text>
<text x="150" y="151.7">2</text>
<text x="150" y="150">4</text>
<text x="101.6" y="161" transform="rotate(-90 101.6 161)">1</text>
<text x="106.6" y="161" transform="rotate(-90 106.6 161)">1</text>
<text x="140.1" y="158.7" transform="rotate(-90 140.1 158.7)">G3</text>
<text x="141.8" y="158.7" transform="rotate(-90 141.8 158.7)">G2</text>
<text x="143.5" y="158.7" transform="rotate(-90 143.5 158.7)">G1</text>
<text x="111.6" y="166" transform="rotate(-90 111.6 166)">1</text>
<text x="114.9" y="166" transform="rotate(-90 114.9 166)">1</text>
<text x="143.5" y="167.7" transform="rotate(-90 143.5 167.7)">1</text>
<text x="101.6" y="172.6" transform="rotate(-90 101.6 172.6)">2</text>
<text x="106.6" y="172.6" transform="rotate(-90 106.6 172.6)">2</text>
<text x="143.5" y="172.6" transform="rotate(-90 143.5 172.6)">2</text>
<text x="221.4" y="190.2">Title</text>
<text x="221.4" y="190.2">T tle</text>
<text x="221.4" y="190.2">T le</text>
<text x="228.1" y="191.8">MT6873_5GA</text>
<text x="247.1" y="187.6">MI PHONE</text>
<text x="247.1" y="187.6">MI</text>
<text x="221.4" y="195.2">Size</text>
<text x="223.1" y="196.9">A3</text>
<text x="228.1" y="195.2">Documentt Number</text>
<text x="228.1" y="196.9">USB CONNECTOR</text>
<text x="228.1" y="195.2">Document Number</text>
<text x="228.1" y="195.2">D</text>
<text x="235.2" y="195.2">Nu</text>
<text x="239.1" y="195.2">er</text>
<text x="276.8" y="195.2">Rev</text>
<text x="277.8" y="195.2">ev</text>
<text x="278" y="197">A</text>
<text x="221.4" y="200.2">Date:</text>
<text x="221.4" y="200.2">Da</text>
<text x="230.2" y="200.2">Tuesday, March 24, 2020</text>
<text x="230.2" y="200.2">Tu</text>
<text x="237.8" y="200.2">arc</text>
<text x="243.5" y="200.2">2020</text>
<text x="255" y="200.2">Sheet</text>
<text x="256.8" y="200.2">eet</text>
<text x="263.4" y="200.2">1</text>
<text x="268.4" y="200.2">of</text>
<text x="273.4" y="200.2">1</text>
</g>
<g font-size="1.5" fill="#000040">
<text x="165.4" y="24">USB_CC1</text>
<text x="189.4" y="113.9">SCL1</text>
<text x="39.1" y="124.1">MIPI0_D_SDATA</text>
<text x="44.7" y="136.7">USB_CC2</text>
<text x="44.7" y="138.4">USB_CC1</text>
<text x="188.3" y="144.1">AU_VIN0_N</text>
<text x="188.3" y="149.1">HAP_OUT_P</text>
<text x="188.4" y="145.7">AU_VIN0_P</text>
<text x="188.4" y="150.8">HAP_OUT_N</text>
</g>
<g font-size="1.5" fill="#004080">
<text x="134.6" y="35.5">D1</text>
<text x="139.4" y="35.5">D4</text>
<text x="191.5" y="34.7" transform="rotate(-90 191.5 34.7)">1</text>
<text x="191.5" y="32.3" transform="rotate(-90 191.5 32.3)">2</text>
<text x="134.6" y="37.1">D2</text>
<text x="134.6" y="38.8">D5</text>
<text x="139.4" y="37.1">D3</text>
<text x="139.4" y="38.8">S1</text>
<text x="139.4" y="40.5">S2</text>
<text x="134.6" y="42.2">G</text>
<text x="136.3" y="104.2">59</text>
<text x="136.3" y="105.9">57</text>
<text x="136.3" y="107.5">55</text>
<text x="141.2" y="104.4" transform="rotate(-90 141.2 104.4)">GND</text>
<text x="142.9" y="104.4" transform="rotate(-90 142.9 104.4)">GND</text>
<text x="144.6" y="104.4" transform="rotate(-90 144.6 104.4)">GND</text>
<text x="146.3" y="107.5">56</text>
<text x="146.3" y="104.2">60</text>
<text x="146.3" y="105.9">58</text>
<text x="136.3" y="109.2">53</text>
<text x="136.3" y="110.9">51</text>
<text x="136.3" y="112.6">49</text>
<text x="146.3" y="112.6">50</text>
<text x="146.3" y="110.9">52</text>
<text x="146.3" y="109.2">54</text>
<text x="136.3" y="119.3">41</text>
<text x="136.3" y="115.9">45</text>
<text x="136.3" y="117.6">43</text>
<text x="136.3" y="114.3">47</text>
<text x="146.3" y="119.3">42</text>
<text x="146.3" y="117.6">44</text>
<text x="146.3" y="115.9">46</text>
<text x="146.3" y="114.3">48</text>
<text x="136.3" y="121">39</text>
<text x="136.3" y="122.7">37</text>
<text x="136.3" y="124.3">35</text>
<text x="136.3" y="126">33</text>
<text x="146.3" y="126">34</text>
<text x="146.3" y="124.3">36</text>
<text x="146.3" y="122.7">38</text>
<text x="146.3" y="121">40</text>
<text x="136.3" y="129.3">29</text>
<text x="136.3" y="131">27</text>
<text x="136.3" y="127.7">31</text>
<text x="146.3" y="129.3">30</text>
<text x="146.3" y="131">28</text>
<text x="146.3" y="127.7">32</text>
<text x="136.3" y="136.1">21</text>
<text x="136.3" y="137.7">19</text>
<text x="136.3" y="132.7">25</text>
<text x="136.3" y="134.4">23</text>
<text x="146.3" y="132.7">26</text>
<text x="146.3" y="134.4">24</text>
<text x="146.3" y="136.1">22</text>
<text x="146.3" y="137.7">20</text>
<text x="136.3" y="139.4">17</text>
<text x="136.3" y="141.1">15</text>
<text x="136.3" y="142.8">13</text>
<text x="146.3" y="139.4">18</text>
<text x="146.3" y="141.1">16</text>
<text x="146.3" y="142.8">14</text>
<text x="136.3" y="144.5">11</text>
<text x="136.3" y="146.1">9</text>
<text x="136.3" y="147.8">7</text>
<text x="136.3" y="149.5">5</text>
<text x="146.3" y="144.5">12</text>
<text x="146.3" y="146.1">10</text>
<text x="147.2" y="147.8">8</text>
<text x="147.2" y="149.5">6</text>
<text x="136.3" y="151.1">3</text>
<text x="136.3" y="152.8">1</text>
<text x="141.2" y="154.6" transform="rotate(-90 141.2 154.6)">GND</text>
<text x="142.9" y="154.6" transform="rotate(-90 142.9 154.6)">GND</text>
<text x="144.6" y="154.6" transform="rotate(-90 144.6 154.6)">GND</text>
<text x="147.2" y="151.1">4</text>
<text x="147.2" y="152.8">2</text>
</g>
<g font-size="1.2">
<text x="35.4" y="7.5">5</text>
<text x="90.1" y="7.5">4</text>
<text x="144.9" y="7.5">3</text>
<text x="199.6" y="7.5">2</text>
<text x="254.4" y="7.5">1</text>
<text x="6.8" y="33.1">D</text>
<text x="282.2" y="33.1">D</text>
<text x="6.8" y="81.2">C</text>
<text x="282.2" y="81.2">C</text>
<text x="6.8" y="129.4">B</text>
<text x="282.2" y="129.4">B</text>
<text x="6.8" y="177.5">A</text>
<text x="282.2" y="177.5">A</text>
<text x="35.4" y="201.8">5</text>
<text x="90.1" y="201.8">4</text>
<text x="144.9" y="201.8">3</text>
<text x="199.6" y="201.8">2</text>
<text x="254.4" y="201.8">1</text>
</g>
</svg>
